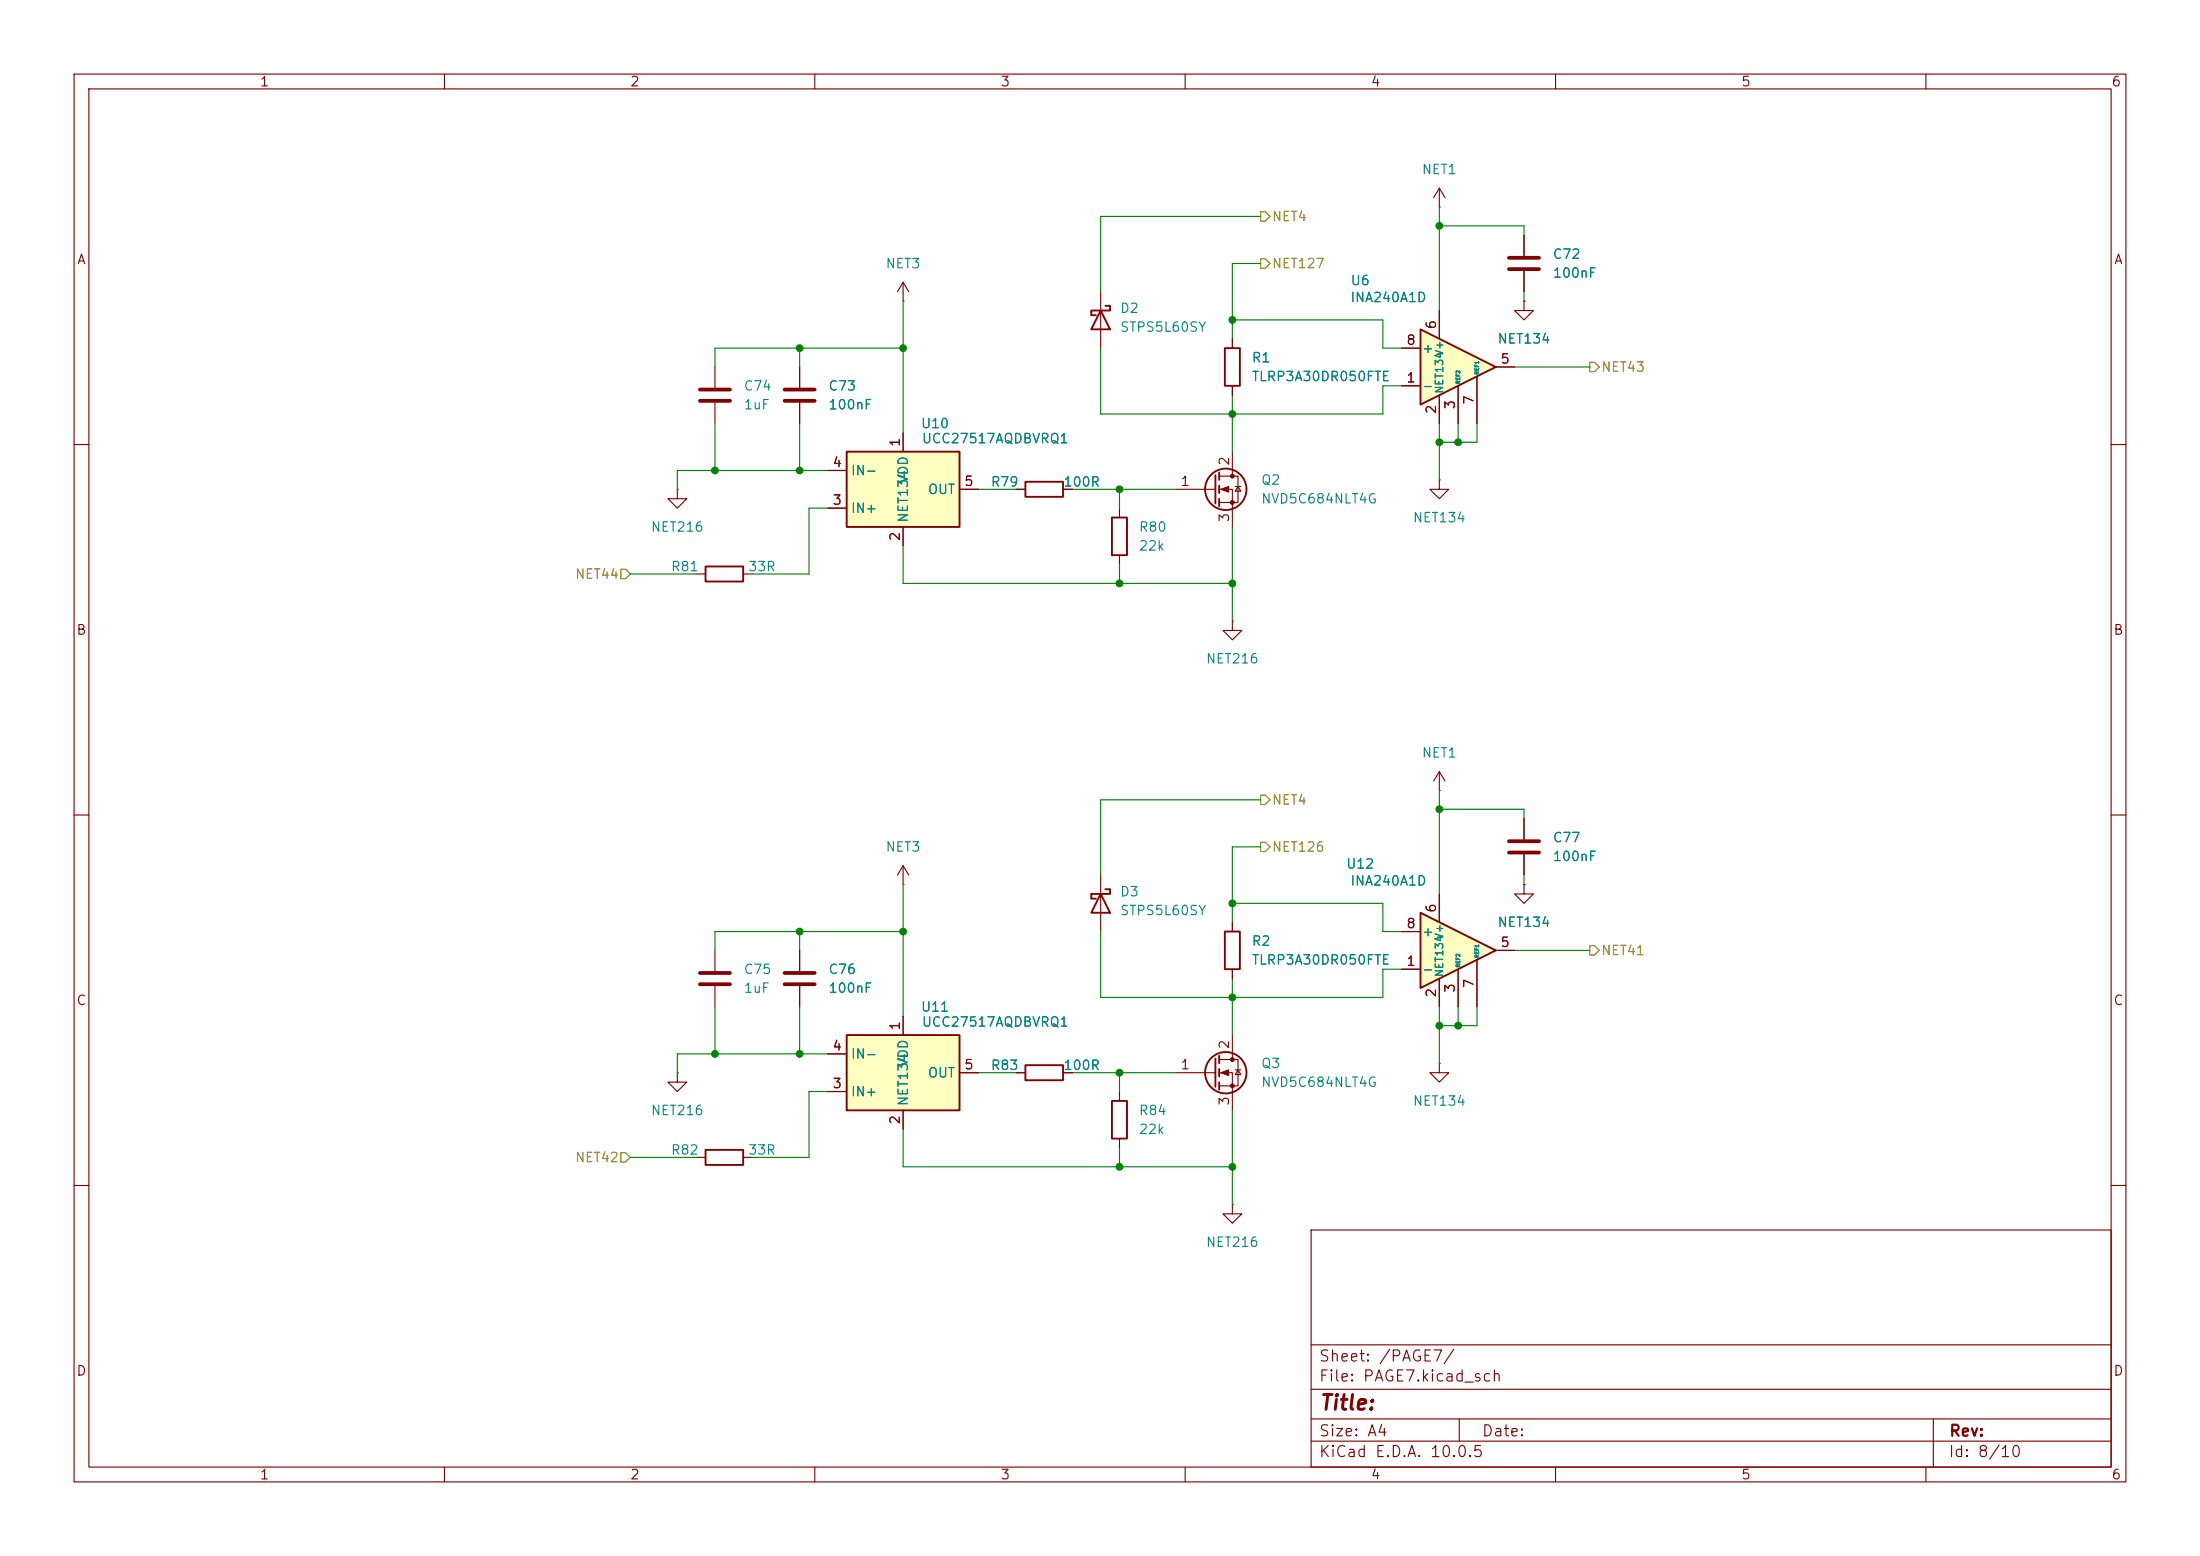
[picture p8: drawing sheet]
<svg xmlns="http://www.w3.org/2000/svg" width="297mm" height="210mm" viewBox="0 0 297 210" stroke-linecap="round" stroke-linejoin="round" font-family="sans-serif">
<g fill="none" stroke="#840000" stroke-width=".15">
<path d="M10 10h277v190h-277zM12 12h273v186h-273zM60 10v2M110 10v2M160 10v2M210 10v2M260 10v2M205.7 31.8v2.7M205.7 36.6v2.8M166.4 45.7v1.3M166.4 52.1v1.2M10 60h2"/>
<path d="M151.1 68.6v1.3M151.1 74.9v1.3M158.7 66h5.4M164.6 64.3h2.5v3.5h-2.5M164.6 66h1.8v5.1M166.4 61v3.3M166.8 65.7h.7M167.1 65.7l.4 .6h-.7zM194.3 64.8v1.2h1.3l-1.3 1.3-1.3-1.3h1.3M194.3 64.8h.1M285 60h2M10 110h2"/>
<path d="M148.6 118.1v7.6M285 110h2M96.5 128.3v2.8M96.5 133.1v2.8M137.2 144.8h1.2M143.5 144.8h1.3M151.1 147.3v1.3M151.1 153.7v1.2M10 160h2M166.4 162.6v1.2h1.2l-1.2 1.3-1.3-1.3h1.3M166.4 162.6h.1M177 166h108v32h-108z"/>
<path d="M285 160h2M60 198v2M110 198v2M160 198v2M177 194.5h108M177 191.5h108M177 187.5h108M177 181.5h108M197 191.5v3M210 198v2M260 198v2M261 191.5v6.5"/>
</g>
<path d="M203.7 34.8h4.1M203.7 36.3h4.1M94.5 131.3h4.1M94.5 132.8h4.1" fill="none" stroke="#840000" stroke-width=".51"/>
<g fill="none" stroke="#840000" stroke-width=".25">
<path d="M165.4 47h2v5.1h-2zM150.1 69.9h2v5h-2zM164.1 64.1v3.8M164.6 63.8v1M164.6 65.5v1M164.6 67.3v1M148.6 120.7l1.3 2.5h-2.6zM149.2 120h.7v.7h-2.6v.6h.7M138.4 143.8h5.1v2h-5.1zM150.1 148.6h2v5.1h-2z"/>
<circle cx="165.5" cy="66" r="2.79"/>
</g>
<g fill="#840000" stroke="#840000" stroke-width=".15">
<path d="M164.8 66l1.1-.3v.7z"/>
<circle cx="166.4" cy="64.3" r=".25"/>
<circle cx="166.4" cy="67.8" r=".25"/>
</g>
<path d="M191.8 123.2l10.1 5.1-10.1 5.1z" fill="#ffffc2"/>
<g fill="none" stroke="#840000" stroke-width=".25">
<path d="M148.6 41.9l1.3 2.6h-2.6zM149.2 41.3h.7v.6h-2.6v.6h.7M165.4 125.7h2v5.1h-2zM191.8 123.2l10.1 5.1-10.1 5.1zM95.2 155.2h5.1v2h-5.1zM164.1 142.9v3.8M164.6 142.5v1M164.6 144.3v1M164.6 146.1v1"/>
<circle cx="165.5" cy="144.8" r="2.79"/>
</g>
<g fill="none" stroke="#840000" stroke-width=".15">
<path d="M121.9 38.1v2.5M121.9 38.1l-.7 1.3M121.9 38.1l.8 1.3M148.6 39.4v7.6M121.9 40.6h.1M121.9 119.4h.1M121.9 116.8l-.7 1.3M121.9 116.8l.8 1.3M121.9 116.8v2.6M194.3 106.7h.1M194.3 104.1v2.6M194.3 104.1l-.8 1.3"/>
<path d="M194.3 104.1l.8 1.3M205.7 119.4v1.3h1.3l-1.3 1.2-1.2-1.2h1.2M205.7 119.4h.1M205.7 110.5v2.8M205.7 115.3v2.8M107.9 128.3v2.8M107.9 133.1v2.8M166.4 124.5v1.2M166.4 130.8v1.3M166.4 139.7v3.3M189.2 130.8h2.6M189.2 125.7h2.6"/>
<path d="M194.3 120.7v3.8M194.3 132.1v3.8M196.8 130.8v5.1M199.4 129.5v6.4M201.9 128.3h2.6M91.4 144.8v1.3h1.3l-1.3 1.2-1.2-1.2h1.2M91.4 144.8h.1M94 156.2h1.2M100.3 156.2h1.3M158.7 144.8h5.4M164.6 143h2.5v3.6h-2.5M164.6 144.8h1.8v5.1"/>
<path d="M166.8 144.4h.7M167.1 144.4l.4 .6h-.7zM194.3 143.5v1.3h1.3l-1.3 1.3-1.3-1.3h1.3M194.3 143.5h.1"/>
</g>
<path d="M203.7 113.5h4.1M203.7 115.1h4.1M105.9 131.3h4.1M105.9 132.8h4.1" fill="none" stroke="#840000" stroke-width=".51"/>
<g fill="#840000" stroke="#840000" stroke-width=".15">
<path d="M164.8 144.8l1.1-.4v.8z"/>
<circle cx="166.4" cy="143" r=".25"/>
<circle cx="166.4" cy="146.6" r=".25"/>
</g>
<path d="M191.8 44.5l10.1 5-10.1 5.1z" fill="#ffffc2"/>
<path d="M191.8 44.5l10.1 5-10.1 5.1zM95.2 76.5h5.1v2h-5.1zM138.4 65h5.1v2.1h-5.1z" fill="none" stroke="#840000" stroke-width=".25"/>
<g fill="none" stroke="#840000" stroke-width=".15">
<path d="M194.3 27.9h.1M194.3 25.4v2.5M194.3 25.4l-.8 1.3M194.3 25.4l.8 1.3M96.5 49.5v2.8M96.5 54.4v2.8M107.9 49.5v2.8M107.9 54.4v2.8M189.2 52.1h2.6M189.2 47h2.6M194.3 41.9v3.8M194.3 53.3v3.9"/>
<path d="M196.8 52.1v5.1M199.4 50.8v6.4M201.9 49.5h2.6M205.7 40.6v1.3h1.3l-1.3 1.3-1.2-1.3h1.2M205.7 40.6h.1M91.4 66v1.3h1.3l-1.3 1.3-1.2-1.3h1.2M91.4 66h.1M94 77.5h1.2M100.3 77.5h1.3M137.2 66h1.2M143.5 66h1.3M166.4 83.8v1.3h1.2l-1.2 1.3-1.3-1.3h1.3"/>
<path d="M166.4 83.8h.1"/>
</g>
<path d="M94.5 52.6h4.1M94.5 54.1h4.1M105.9 52.6h4.1M105.9 54.1h4.1" fill="none" stroke="#840000" stroke-width=".51"/>
<path d="M114.3 139.7h15.2v10.2h-15.2z" fill="#ffffc2"/>
<path d="M114.3 139.7h15.2v10.2h-15.2z" fill="none" stroke="#840000" stroke-width=".25"/>
<path d="M121.9 137.2v2.5M111.8 147.3h2.5M111.8 142.2h2.5M121.9 149.9v2.5M129.5 144.8h2.6" fill="none" stroke="#840000" stroke-width=".15"/>
<path d="M114.3 61h15.2v10.1h-15.2z" fill="#ffffc2"/>
<path d="M114.3 61h15.2v10.1h-15.2z" fill="none" stroke="#840000" stroke-width=".25"/>
<g fill="none" stroke="#840000" stroke-width=".15">
<path d="M205.7 31.8v2.7M205.7 36.6v2.8M107.9 49.5v2.8M107.9 54.4v2.8M121.9 58.4v2.6M166.4 45.7v1.3M166.4 52.1v1.2M189.2 52.1h2.6M189.2 47h2.6M194.3 41.9v3.8M194.3 53.3v3.9M196.8 52.1v5.1"/>
<path d="M199.4 50.8v6.4M201.9 49.5h2.6M205.7 40.6h.1M111.8 68.6h2.5M111.8 63.5h2.5M121.9 71.1v2.6M129.5 66h2.6M137.2 66h1.2M143.5 66h1.3M205.7 119.4h.1M205.7 110.5v2.8M205.7 115.3v2.8"/>
<path d="M107.9 128.3v2.8M107.9 133.1v2.8M121.9 137.2v2.5M166.4 124.5v1.2M166.4 130.8v1.3M189.2 130.8h2.6M189.2 125.7h2.6M194.3 120.7v3.8M194.3 132.1v3.8M196.8 130.8v5.1M199.4 129.5v6.4M201.9 128.3h2.6"/>
<path d="M111.8 147.3h2.5M111.8 142.2h2.5M121.9 149.9v2.5M129.5 144.8h2.6M137.2 144.8h1.2M143.5 144.8h1.3"/>
</g>
<path d="M170.2 34.9h.6l.6 .7-.6 .6h-.6zM170.2 28.6h.6l.6 .6-.6 .6h-.6zM214.6 48.9h.7l.6 .6-.6 .7h-.7zM83.8 76.8h.7l.6 .7-.6 .6h-.7zM170.2 107.3h.6l.6 .7-.6 .6h-.6zM170.2 113.7h.6l.6 .6-.6 .6h-.6zM214.6 127.6h.7l.6 .7-.6 .6h-.7zM83.8 155.6h.7l.6 .6-.6 .6h-.7z" fill="none" stroke="#848400" stroke-width=".15"/>
<g fill="none" stroke="#008400" stroke-width=".15">
<path d="M170.2 35.6h-3.8v10.1M170.2 29.2h-21.6v10.2M194.3 30.5h11.4v1.3M194.3 27.9v14M205.7 39.4v1.2M96.5 57.2v6.3M107.9 47v2.5M107.9 57.2v6.3M121.9 47h-25.4v2.5M121.9 40.6v17.8M148.6 47v8.9h38.1v-3.8h2.5M166.4 53.3v7.7"/>
<path d="M166.4 43.2h20.3v3.8h2.5M194.3 57.2v7.6M196.8 57.2v2.5M199.4 57.2v2.5h-5.1M204.5 49.5h10.1M85.1 77.5h8.9M111.8 68.6h-2.6v8.9h-7.6M111.8 63.5h-20.4v2.5M121.9 73.7v5h44.5M132.1 66h5.1M144.8 66h13.9M151.1 66v2.6"/>
<path d="M151.1 76.2v2.5M166.4 71.1v12.7M121.9 119.4v17.8M170.2 114.3h-3.8v10.2M170.2 108h-21.6v10.1M194.3 109.2h11.4v1.3M194.3 106.7v14M205.7 118.1v1.3M96.5 135.9v6.3M107.9 125.7v2.6M107.9 135.9v6.3M121.9 125.7h-25.4v2.6"/>
<path d="M148.6 125.7v8.9h38.1v-3.8h2.5M166.4 132.1v7.6M166.4 121.9h20.3v3.8h2.5M194.3 135.9v7.6M196.8 135.9v2.5M199.4 135.9v2.5h-5.1M204.5 128.3h10.1M85.1 156.2h8.9M111.8 142.2h-20.4v2.6M111.8 147.3h-2.6v8.9h-7.6M121.9 152.4v5.1h44.5M132.1 144.8h5.1"/>
<path d="M144.8 144.8h13.9M151.1 144.8v2.5M151.1 154.9v2.6M166.4 149.9v12.7"/>
</g>
<g fill="#008400" stroke="#008400" stroke-width=".14">
<circle cx="166.4" cy="157.5" r=".46"/>
<circle cx="151.1" cy="157.5" r=".46"/>
<circle cx="107.9" cy="142.2" r=".46"/>
<circle cx="96.5" cy="142.2" r=".46"/>
<circle cx="121.9" cy="125.7" r=".46"/>
<circle cx="107.9" cy="125.7" r=".46"/>
<circle cx="194.3" cy="59.7" r=".46"/>
<circle cx="194.3" cy="30.5" r=".46"/>
<circle cx="96.5" cy="63.5" r=".46"/>
<circle cx="107.9" cy="63.5" r=".46"/>
<circle cx="121.9" cy="47" r=".46"/>
<circle cx="107.9" cy="47" r=".46"/>
<circle cx="196.8" cy="138.4" r=".46"/>
<circle cx="194.3" cy="138.4" r=".46"/>
<circle cx="166.4" cy="134.6" r=".46"/>
<circle cx="151.1" cy="144.8" r=".46"/>
<circle cx="194.3" cy="109.2" r=".46"/>
<circle cx="166.4" cy="121.9" r=".46"/>
<circle cx="196.8" cy="59.7" r=".46"/>
<circle cx="166.4" cy="78.7" r=".46"/>
<circle cx="151.1" cy="66" r=".46"/>
<circle cx="166.4" cy="43.2" r=".46"/>
<circle cx="166.4" cy="55.9" r=".46"/>
<circle cx="151.1" cy="78.7" r=".46"/>
</g>
<text font-size="2" fill="#840000" x="178" y="190.8">Title:</text>
<g font-size="1.5" fill="#840000">
<text x="178" y="184.1">Sheet: /PAGE7/</text>
<text x="178" y="186.8">File: PAGE7.kicad_sch</text>
<text x="178" y="197">KiCad E.D.A. 10.0.5</text>
<text x="178" y="194.2">Size: A4</text>
<text x="200" y="194.2">Date:</text>
<text x="263" y="197">Id: 8/10</text>
<text x="263" y="194.2">Rev:</text>
</g>
<g font-size="1.3" fill="#840000">
<text x="35" y="12">1</text>
<text x="85" y="12">2</text>
<text x="135" y="12">3</text>
<text x="185" y="12">4</text>
<text x="235" y="12">5</text>
<text x="285" y="12">6</text>
<text x="10.3" y="36">A</text>
<text x="285.3" y="36">A</text>
<text x="189.8" y="46.9">8</text>
<text x="194.2" y="44.5" transform="rotate(-90 194.2 44.5)">6</text>
<text x="189.8" y="51.9">1</text>
<text x="202.5" y="49.4">5</text>
<text x="194.2" y="56" transform="rotate(-90 194.2 56)">2</text>
<text x="196.7" y="55.3" transform="rotate(-90 196.7 55.3)">3</text>
<text x="199.3" y="54.7" transform="rotate(-90 199.3 54.7)">7</text>
<text x="112.3" y="63.4">4</text>
<text x="121.8" y="60.4" transform="rotate(-90 121.8 60.4)">1</text>
<text x="130.1" y="65.9">5</text>
<text x="159.3" y="65.9">1</text>
<text x="166.2" y="63" transform="rotate(-90 166.2 63)">2</text>
<text x="112.3" y="68.4">3</text>
<text x="166.2" y="70.6" transform="rotate(-90 166.2 70.6)">3</text>
<text x="121.8" y="73.1" transform="rotate(-90 121.8 73.1)">2</text>
<text x="10.2" y="86">B</text>
<text x="285.2" y="86">B</text>
<text x="189.8" y="125.6">8</text>
<text x="194.2" y="123.3" transform="rotate(-90 194.2 123.3)">6</text>
<text x="189.8" y="130.7">1</text>
<text x="202.5" y="128.1">5</text>
<text x="10.2" y="136">C</text>
<text x="194.2" y="134.7" transform="rotate(-90 194.2 134.7)">2</text>
<text x="196.7" y="134.1" transform="rotate(-90 196.7 134.1)">3</text>
<text x="199.3" y="133.4" transform="rotate(-90 199.3 133.4)">7</text>
<text x="285.2" y="136">C</text>
<text x="112.3" y="142.1">4</text>
<text x="121.8" y="139.2" transform="rotate(-90 121.8 139.2)">1</text>
<text x="166.2" y="141.7" transform="rotate(-90 166.2 141.7)">2</text>
<text x="112.3" y="147.2">3</text>
<text x="130.1" y="144.6">5</text>
<text x="159.3" y="144.6">1</text>
<text x="166.2" y="149.3" transform="rotate(-90 166.2 149.3)">3</text>
<text x="121.8" y="151.9" transform="rotate(-90 121.8 151.9)">2</text>
<text x="10.2" y="186">D</text>
<text x="285.2" y="186">D</text>
<text x="35" y="200">1</text>
<text x="85" y="200">2</text>
<text x="135" y="200">3</text>
<text x="185" y="200">4</text>
<text x="235" y="200">5</text>
<text x="285" y="200">6</text>
</g>
<g font-size="1.3" fill="#008484">
<text x="191.9" y="23.8">NET1</text>
<text x="209.5" y="35.3">C72</text>
<text x="119.5" y="36.5">NET3</text>
<text x="182.2" y="41.1">INA240A1D</text>
<text x="182.2" y="38.8">U6</text>
<text x="209.5" y="37.8">100nF</text>
<text x="151.1" y="42.6">D2</text>
<text x="151.1" y="45.1">STPS5L60SY</text>
<text x="191.9" y="48">+</text>
<text x="202.1" y="46.7">NET134</text>
<text x="100.3" y="53">C74</text>
<text x="111.7" y="53">C73</text>
<text x="168.9" y="49.2">R1</text>
<text x="168.9" y="51.8">TLRP3A30DR050FTE</text>
<text x="191.9" y="53">-</text>
<text x="100.3" y="55.6">1uF</text>
<text x="111.7" y="55.6">100nF</text>
<text x="124.2" y="58.1">U10</text>
<text x="114.8" y="64.5">IN-</text>
<text x="122.9" y="65.3" transform="rotate(-90 122.9 65.3)">VDD</text>
<text x="124.4" y="60.1">UCC27517AQDBVRQ1</text>
<text x="133.7" y="66">R79</text>
<text x="143.5" y="66">100R</text>
<text x="170.2" y="65.7">Q2</text>
<text x="114.8" y="69.5">IN+</text>
<text x="122.9" y="70.6" transform="rotate(-90 122.9 70.6)">NET134</text>
<text x="125.2" y="67">OUT</text>
<text x="170.2" y="68.3">NVD5C684NLT4G</text>
<text x="190.6" y="70.8">NET134</text>
<text x="87.8" y="72.1">NET216</text>
<text x="90.5" y="77.4">R81</text>
<text x="100.9" y="77.4">33R</text>
<text x="153.7" y="72.1">R80</text>
<text x="153.7" y="74.6">22k</text>
<text x="162.7" y="89.9">NET216</text>
<text x="191.9" y="102.6">NET1</text>
<text x="209.5" y="114">C77</text>
<text x="119.5" y="115.3">NET3</text>
<text x="181.6" y="117.5">U12</text>
<text x="182.2" y="119.8">INA240A1D</text>
<text x="209.5" y="116.5">100nF</text>
<text x="151.1" y="121.3">D3</text>
<text x="151.1" y="123.8">STPS5L60SY</text>
<text x="202.1" y="125.4">NET134</text>
<text x="100.3" y="131.8">C75</text>
<text x="111.7" y="131.8">C76</text>
<text x="168.9" y="128">R2</text>
<text x="168.9" y="130.5">TLRP3A30DR050FTE</text>
<text x="191.9" y="131.8">-</text>
<text x="191.9" y="126.7">+</text>
<text x="100.3" y="134.3">1uF</text>
<text x="111.7" y="134.3">100nF</text>
<text x="124.2" y="136.9">U11</text>
<text x="114.8" y="143.2">IN-</text>
<text x="124.4" y="138.9">UCC27517AQDBVRQ1</text>
<text x="114.8" y="148.3">IN+</text>
<text x="122.9" y="149.4" transform="rotate(-90 122.9 149.4)">NET134</text>
<text x="122.9" y="144.1" transform="rotate(-90 122.9 144.1)">VDD</text>
<text x="125.2" y="145.7">OUT</text>
<text x="133.7" y="144.7">R83</text>
<text x="143.5" y="144.7">100R</text>
<text x="170.2" y="144.5">Q3</text>
<text x="170.2" y="147">NVD5C684NLT4G</text>
<text x="190.6" y="149.6">NET134</text>
<text x="87.8" y="150.8">NET216</text>
<text x="153.7" y="150.8">R84</text>
<text x="153.7" y="153.4">22k</text>
<text x="90.5" y="156.2">R82</text>
<text x="100.9" y="156.2">33R</text>
<text x="162.7" y="168.6">NET216</text>
</g>
<g font-size="1.3" fill="#848400">
<text x="171.6" y="30.2">NET4</text>
<text x="171.6" y="36.5">NET127</text>
<text x="216.1" y="50.5">NET43</text>
<text x="77.5" y="78.4">NET44</text>
<text x="171.6" y="108.9">NET4</text>
<text x="171.6" y="115.3">NET126</text>
<text x="216.1" y="129.2">NET41</text>
<text x="77.5" y="157.2">NET42</text>
</g>
<g font-size="1" fill="#008484">
<text x="195.1" y="53.2" transform="rotate(-90 195.1 53.2)">NET134</text>
<text x="195.1" y="48.2" transform="rotate(-90 195.1 48.2)">V+</text>
<text x="195.1" y="132" transform="rotate(-90 195.1 132)">NET134</text>
<text x="195.1" y="126.9" transform="rotate(-90 195.1 126.9)">V+</text>
</g>
<g font-size=".5" fill="#008484">
<text x="197.2" y="51.9" transform="rotate(-90 197.2 51.9)">REF2</text>
<text x="199.8" y="50.6" transform="rotate(-90 199.8 50.6)">REF1</text>
<text x="197.2" y="130.6" transform="rotate(-90 197.2 130.6)">REF2</text>
<text x="199.8" y="129.4" transform="rotate(-90 199.8 129.4)">REF1</text>
</g>
</svg>
